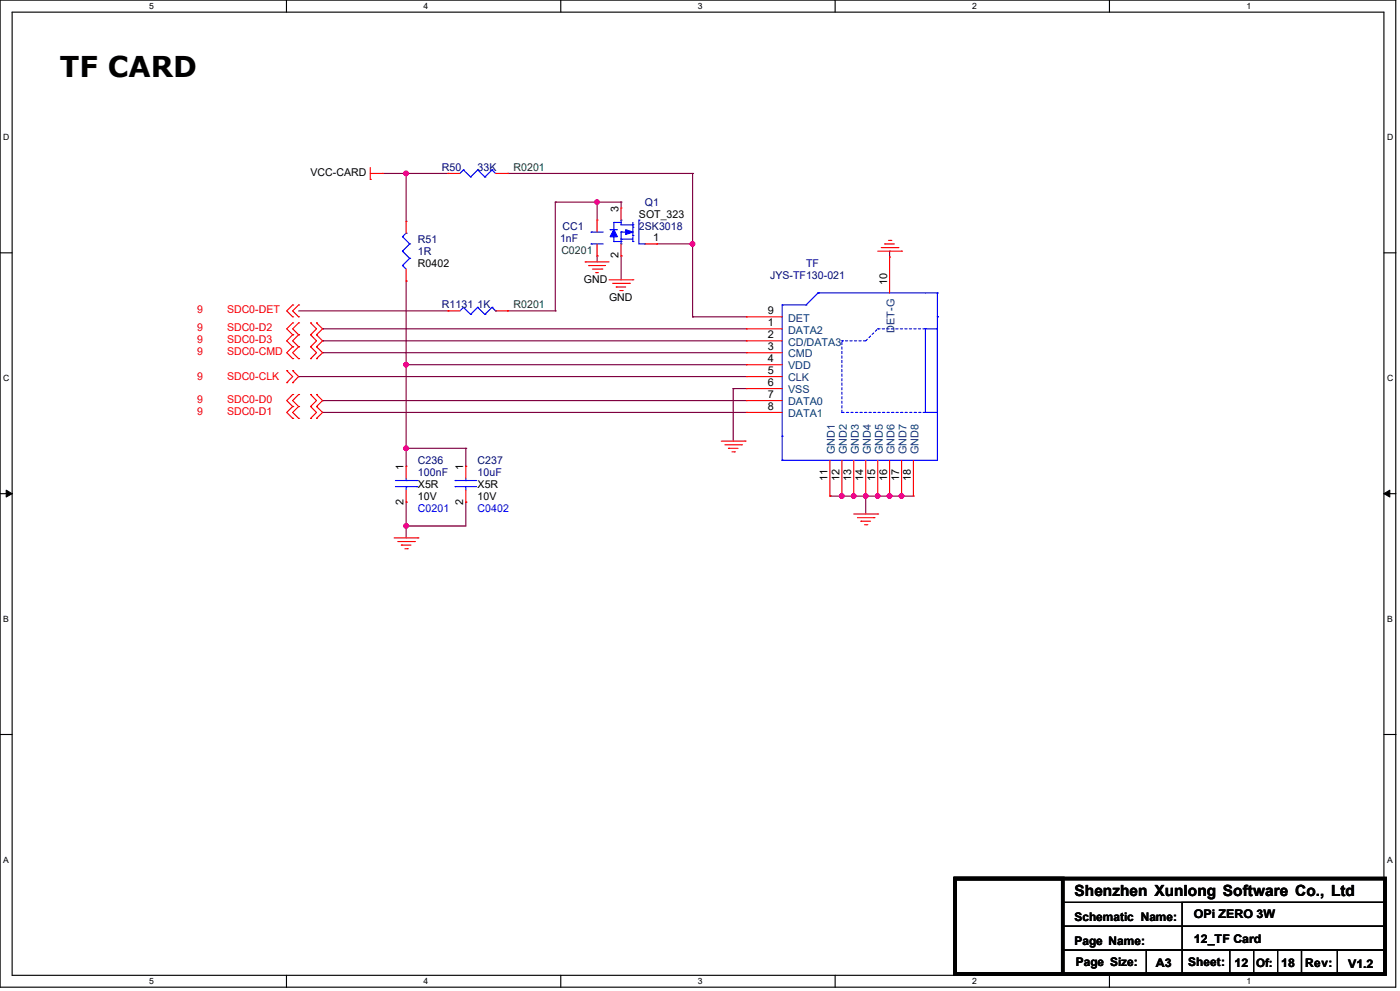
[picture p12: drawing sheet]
<svg xmlns="http://www.w3.org/2000/svg" width="420mm" height="297mm" viewBox="0 0 420 297" stroke-linecap="round" stroke-linejoin="round" font-family="sans-serif">
<path d="M0 0h418.7v295.9h-418.7zM3.6 3.6h411.6v288.7h-411.6z" fill="none" stroke="#000" stroke-width=".34"/>
<g fill="#fff">
<path d="M44.8 .4h1.4v2.9h-1.4z"/>
<path d="M44.8 292.7h1.4v2.9h-1.4z"/>
</g>
<path d="M85.9 0v3.6M85.9 292.3v3.6" fill="none" stroke="#000" stroke-width=".34"/>
<g fill="#fff">
<path d="M127.1 .4h1.4v2.9h-1.4z"/>
<path d="M127.1 292.7h1.4v2.9h-1.4z"/>
</g>
<path d="M168.2 0v3.6M168.2 292.3v3.6" fill="none" stroke="#000" stroke-width=".34"/>
<g fill="#fff">
<path d="M209.4 .4h1.4v2.9h-1.4z"/>
<path d="M209.4 292.7h1.4v2.9h-1.4z"/>
</g>
<path d="M250.5 0v3.6M250.5 292.3v3.6" fill="none" stroke="#000" stroke-width=".34"/>
<g fill="#fff">
<path d="M291.7 .4h1.4v2.9h-1.4z"/>
<path d="M291.7 292.7h1.4v2.9h-1.4z"/>
</g>
<path d="M332.8 0v3.6M332.8 292.3v3.6" fill="none" stroke="#000" stroke-width=".34"/>
<g fill="#fff">
<path d="M374 .4h1.4v2.9h-1.4z"/>
<path d="M374 292.7h1.4v2.9h-1.4z"/>
<path d="M1 39.7h1.8v2.9h-1.8z"/>
<path d="M416.1 39.7h1.9v2.9h-1.9z"/>
<path d="M1 111.8h1.8v2.9h-1.8z"/>
<path d="M416.1 111.8h1.9v2.9h-1.9z"/>
</g>
<path d="M0 75.8h3.6M415.2 75.8h3.6" fill="none" stroke="#000" stroke-width=".34"/>
<g fill="#fff">
<path d="M1 184h1.7v2.9h-1.7z"/>
<path d="M416.1 184h1.7v2.9h-1.7z"/>
</g>
<path d="M0 148h3.6M415.2 148h3.6" fill="none" stroke="#000" stroke-width=".34"/>
<path d="M1.9 146.9l1.7 1.1-1.7 1zM415.2 148l1.7-1.1v2.1z" fill="#000" stroke="#000" stroke-width=".3"/>
<g fill="#fff">
<path d="M1 256.2h1.7v2.9h-1.7z"/>
<path d="M416.1 256.2h1.7v2.9h-1.7z"/>
</g>
<path d="M0 220.1h3.6M415.2 220.1h3.6" fill="none" stroke="#000" stroke-width=".34"/>
<path d="M114.7 52h7.1" fill="none" stroke="#7f003f" stroke-width=".34"/>
<circle cx="121.8" cy="52" r=".17" fill="#7f003f"/>
<path d="M152.3 52h55.5" fill="none" stroke="#7f003f" stroke-width=".34"/>
<circle cx="152.3" cy="52" r=".17" fill="#7f003f"/>
<path d="M207.8 52v21.1" fill="none" stroke="#7f003f" stroke-width=".34"/>
<circle cx="207.8" cy="52" r=".17" fill="#7f003f"/>
<path d="M166.6 60.6h12.5" fill="none" stroke="#7f003f" stroke-width=".34"/>
<circle cx="166.6" cy="60.6" r=".17" fill="#7f003f"/>
<path d="M166.6 60.6v32.6" fill="none" stroke="#7f003f" stroke-width=".34"/>
<circle cx="166.6" cy="93.2" r=".17" fill="#7f003f"/>
<path d="M179.1 60.6h7.2" fill="none" stroke="#7f003f" stroke-width=".34"/>
<circle cx="179.1" cy="60.6" r=".17" fill="#7f003f"/>
<circle cx="179.1" cy="60.6" r=".7" fill="#f0f" stroke="#f0f" stroke-width=".34"/>
<path d="M179.1 60.6v5.4" fill="none" stroke="#7f003f" stroke-width=".34"/>
<circle cx="179.1" cy="60.6" r=".17" fill="#7f003f"/>
<path d="M186.3 60.6v1.8" fill="none" stroke="#7f003f" stroke-width=".34"/>
<circle cx="186.3" cy="60.6" r=".17" fill="#7f003f"/>
<path d="M197 73.1h10.8" fill="none" stroke="#7f003f" stroke-width=".34"/>
<circle cx="197" cy="73.1" r=".17" fill="#7f003f"/>
<path d="M207.8 73.1v21.9" fill="none" stroke="#7f003f" stroke-width=".34"/>
<circle cx="207.8" cy="73.1" r=".17" fill="#7f003f"/>
<circle cx="207.8" cy="73.1" r=".7" fill="#f0f" stroke="#f0f" stroke-width=".34"/>
<path d="M179.1 76.7v1.8" fill="none" stroke="#7f003f" stroke-width=".34"/>
<circle cx="179.1" cy="76.7" r=".17" fill="#7f003f"/>
<path d="M186.3 76.7v7.2" fill="none" stroke="#7f003f" stroke-width=".34"/>
<circle cx="186.3" cy="76.7" r=".17" fill="#7f003f"/>
<path d="M89.6 93.2h44.8" fill="none" stroke="#7f003f" stroke-width=".34"/>
<circle cx="134.4" cy="93.2" r=".17" fill="#7f003f"/>
<path d="M207.8 95h16.1" fill="none" stroke="#7f003f" stroke-width=".34"/>
<circle cx="207.8" cy="95" r=".17" fill="#7f003f"/>
<path d="M96.8 98.6h127.1" fill="none" stroke="#7f003f" stroke-width=".34"/>
<circle cx="96.8" cy="98.6" r=".17" fill="#7f003f"/>
<path d="M96.8 102.2h127.1" fill="none" stroke="#7f003f" stroke-width=".34"/>
<circle cx="96.8" cy="102.2" r=".17" fill="#7f003f"/>
<path d="M96.8 105.7h127.1" fill="none" stroke="#7f003f" stroke-width=".34"/>
<circle cx="96.8" cy="105.7" r=".17" fill="#7f003f"/>
<path d="M121.8 109.3v25.1" fill="none" stroke="#7f003f" stroke-width=".34"/>
<circle cx="121.8" cy="109.3" r=".17" fill="#7f003f"/>
<circle cx="121.8" cy="134.3" r=".7" fill="#f0f" stroke="#f0f" stroke-width=".34"/>
<path d="M89.6 112.9h134.3" fill="none" stroke="#7f003f" stroke-width=".34"/>
<circle cx="89.6" cy="112.9" r=".17" fill="#7f003f"/>
<path d="M220 116.5v15.7" fill="none" stroke="#7f003f" stroke-width=".34"/>
<circle cx="220" cy="116.5" r=".17" fill="#7f003f"/>
<path d="M220 116.5h3.9" fill="none" stroke="#7f003f" stroke-width=".34"/>
<circle cx="220" cy="116.5" r=".17" fill="#7f003f"/>
<path d="M96.8 120.1h127.1" fill="none" stroke="#7f003f" stroke-width=".34"/>
<circle cx="96.8" cy="120.1" r=".17" fill="#7f003f"/>
<path d="M96.8 123.6h127.1" fill="none" stroke="#7f003f" stroke-width=".34"/>
<circle cx="96.8" cy="123.6" r=".17" fill="#7f003f"/>
<path d="M249 148.7h3.6" fill="none" stroke="#7f003f" stroke-width=".34"/>
<circle cx="249" cy="148.7" r=".17" fill="#7f003f"/>
<circle cx="252.5" cy="148.7" r=".7" fill="#f0f" stroke="#f0f" stroke-width=".34"/>
<path d="M252.6 148.7h3.5" fill="none" stroke="#7f003f" stroke-width=".34"/>
<circle cx="252.6" cy="148.7" r=".17" fill="#7f003f"/>
<circle cx="256.1" cy="148.7" r=".7" fill="#f0f" stroke="#f0f" stroke-width=".34"/>
<path d="M256.1 148.7h3.6" fill="none" stroke="#7f003f" stroke-width=".34"/>
<circle cx="256.1" cy="148.7" r=".17" fill="#7f003f"/>
<path d="M259.7 148.7h3.6" fill="none" stroke="#7f003f" stroke-width=".34"/>
<circle cx="259.7" cy="148.7" r=".17" fill="#7f003f"/>
<path d="M259.7 148.7v5.4" fill="none" stroke="#7f003f" stroke-width=".34"/>
<circle cx="259.7" cy="148.7" r=".17" fill="#7f003f"/>
<circle cx="259.7" cy="148.7" r=".7" fill="#f0f" stroke="#f0f" stroke-width=".34"/>
<path d="M263.3 148.7h3.6" fill="none" stroke="#7f003f" stroke-width=".34"/>
<circle cx="263.3" cy="148.7" r=".17" fill="#7f003f"/>
<g fill="#f0f" stroke="#f0f" stroke-width=".34">
<circle cx="266.8" cy="148.7" r=".7"/>
<circle cx="263.3" cy="148.6" r=".69"/>
</g>
<path d="M266.9 148.7h3.6" fill="none" stroke="#7f003f" stroke-width=".34"/>
<circle cx="266.9" cy="148.7" r=".17" fill="#7f003f"/>
<path d="M270.5 148.7h3.5" fill="none" stroke="#7f003f" stroke-width=".34"/>
<circle cx="270.5" cy="148.7" r=".17" fill="#7f003f"/>
<circle cx="270.4" cy="148.7" r=".7" fill="#f0f" stroke="#f0f" stroke-width=".34"/>
<path d="M139.7 134.4v5.3" fill="none" stroke="#7f003f" stroke-width=".34"/>
<circle cx="139.7" cy="134.4" r=".17" fill="#7f003f"/>
<path d="M139.7 150.5v7.1" fill="none" stroke="#7f003f" stroke-width=".34"/>
<circle cx="139.7" cy="150.5" r=".17" fill="#7f003f"/>
<path d="M121.8 150.5v7.1" fill="none" stroke="#7f003f" stroke-width=".34"/>
<circle cx="121.8" cy="150.5" r=".17" fill="#7f003f"/>
<circle cx="121.8" cy="157.6" r=".7" fill="#f0f" stroke="#f0f" stroke-width=".34"/>
<path d="M121.8 134.4h17.9" fill="none" stroke="#7f003f" stroke-width=".34"/>
<circle cx="121.8" cy="134.4" r=".17" fill="#7f003f"/>
<path d="M121.8 134.4v5.3" fill="none" stroke="#7f003f" stroke-width=".34"/>
<circle cx="121.8" cy="134.4" r=".17" fill="#7f003f"/>
<path d="M121.8 157.6v3.6" fill="none" stroke="#7f003f" stroke-width=".34"/>
<circle cx="121.8" cy="157.6" r=".17" fill="#7f003f"/>
<path d="M266.9 75.3v1.7" fill="none" stroke="#7f003f" stroke-width=".34"/>
<circle cx="266.9" cy="75.3" r=".17" fill="#7f003f"/>
<path d="M121.8 52v14.3" fill="none" stroke="#7f003f" stroke-width=".34"/>
<circle cx="121.8" cy="52" r=".17" fill="#7f003f"/>
<circle cx="121.8" cy="52" r=".7" fill="#f0f" stroke="#f0f" stroke-width=".34"/>
<path d="M121.8 109.3h102.1" fill="none" stroke="#7f003f" stroke-width=".34"/>
<circle cx="121.8" cy="109.3" r=".17" fill="#7f003f"/>
<circle cx="121.8" cy="109.3" r=".7" fill="#f0f" stroke="#f0f" stroke-width=".34"/>
<path d="M121.8 157.6h17.9" fill="none" stroke="#7f003f" stroke-width=".34"/>
<circle cx="121.8" cy="157.6" r=".17" fill="#7f003f"/>
<path d="M121.8 84.2v25.1" fill="none" stroke="#7f003f" stroke-width=".34"/>
<circle cx="121.8" cy="84.2" r=".17" fill="#7f003f"/>
<path d="M121.8 52h12.6" fill="none" stroke="#7f003f" stroke-width=".34"/>
<circle cx="134.4" cy="52" r=".17" fill="#7f003f"/>
<path d="M152.3 93.2h14.3" fill="none" stroke="#7f003f" stroke-width=".34"/>
<circle cx="152.3" cy="93.2" r=".17" fill="#7f003f"/>
<path d="M111.1 52h3.6" fill="none" stroke="#f00" stroke-width=".34"/>
<circle cx="114.7" cy="52" r=".17" fill="#f00"/>
<path d="M111.1 50.2v3.6" fill="none" stroke="#f00" stroke-width=".34"/>
<circle cx="111.1" cy="53.8" r=".17" fill="#f00"/>
<path d="M263.3 75.3h7.2" fill="none" stroke="#f00" stroke-width=".34"/>
<circle cx="270.5" cy="75.3" r=".17" fill="#f00"/>
<path d="M264.4 74.2h5" fill="none" stroke="#f00" stroke-width=".34"/>
<circle cx="269.4" cy="74.2" r=".17" fill="#f00"/>
<path d="M265.4 73.1h2.9" fill="none" stroke="#f00" stroke-width=".34"/>
<circle cx="265.4" cy="73.1" r=".17" fill="#f00"/>
<path d="M266.5 72.1h.8" fill="none" stroke="#f00" stroke-width=".34"/>
<circle cx="267.3" cy="72.1" r=".17" fill="#f00"/>
<path d="M175.6 78.5h7.1" fill="none" stroke="#f00" stroke-width=".34"/>
<circle cx="175.6" cy="78.5" r=".17" fill="#f00"/>
<path d="M176.6 79.6h5.1" fill="none" stroke="#f00" stroke-width=".34"/>
<circle cx="176.6" cy="79.6" r=".17" fill="#f00"/>
<path d="M177.7 80.6h2.9" fill="none" stroke="#f00" stroke-width=".34"/>
<circle cx="180.6" cy="80.6" r=".17" fill="#f00"/>
<path d="M178.8 81.7h.7" fill="none" stroke="#f00" stroke-width=".34"/>
<circle cx="178.8" cy="81.7" r=".17" fill="#f00"/>
<path d="M182.7 83.9h7.2" fill="none" stroke="#f00" stroke-width=".34"/>
<circle cx="189.9" cy="83.9" r=".17" fill="#f00"/>
<path d="M183.8 84.9h5" fill="none" stroke="#f00" stroke-width=".34"/>
<circle cx="188.8" cy="84.9" r=".17" fill="#f00"/>
<path d="M184.9 86h2.8" fill="none" stroke="#f00" stroke-width=".34"/>
<circle cx="184.9" cy="86" r=".17" fill="#f00"/>
<path d="M185.9 87.1h.7" fill="none" stroke="#f00" stroke-width=".34"/>
<circle cx="186.6" cy="87.1" r=".17" fill="#f00"/>
<path d="M216.4 132.2h7.1" fill="none" stroke="#f00" stroke-width=".34"/>
<circle cx="223.5" cy="132.2" r=".17" fill="#f00"/>
<path d="M217.5 133.3h5" fill="none" stroke="#f00" stroke-width=".34"/>
<circle cx="222.5" cy="133.3" r=".17" fill="#f00"/>
<path d="M218.5 134.4h2.9" fill="none" stroke="#f00" stroke-width=".34"/>
<circle cx="218.5" cy="134.4" r=".17" fill="#f00"/>
<path d="M219.6 135.4h.7" fill="none" stroke="#f00" stroke-width=".34"/>
<circle cx="220.3" cy="135.4" r=".17" fill="#f00"/>
<path d="M256.1 154.1h7.2" fill="none" stroke="#f00" stroke-width=".34"/>
<circle cx="263.3" cy="154.1" r=".17" fill="#f00"/>
<path d="M257.2 155.2h5" fill="none" stroke="#f00" stroke-width=".34"/>
<circle cx="262.2" cy="155.2" r=".17" fill="#f00"/>
<path d="M258.3 156.2h2.9" fill="none" stroke="#f00" stroke-width=".34"/>
<circle cx="258.3" cy="156.2" r=".17" fill="#f00"/>
<path d="M259.3 157.3h.8" fill="none" stroke="#f00" stroke-width=".34"/>
<circle cx="260.1" cy="157.3" r=".17" fill="#f00"/>
<path d="M118.2 161.2h7.2" fill="none" stroke="#f00" stroke-width=".34"/>
<circle cx="125.4" cy="161.2" r=".17" fill="#f00"/>
<path d="M119.3 162.3h5" fill="none" stroke="#f00" stroke-width=".34"/>
<circle cx="124.3" cy="162.3" r=".17" fill="#f00"/>
<path d="M120.4 163.4h2.9" fill="none" stroke="#f00" stroke-width=".34"/>
<circle cx="120.4" cy="163.4" r=".17" fill="#f00"/>
<path d="M121.5 164.5h.7" fill="none" stroke="#f00" stroke-width=".34"/>
<circle cx="122.2" cy="164.5" r=".17" fill="#f00"/>
<path d="M86 93.2l1.8 1.8" fill="none" stroke="#f00" stroke-width=".34"/>
<circle cx="87.8" cy="95" r=".17" fill="#f00"/>
<path d="M87.8 91.4l-1.8 1.8" fill="none" stroke="#f00" stroke-width=".34"/>
<circle cx="87.8" cy="91.4" r=".17" fill="#f00"/>
<path d="M87.8 93.2l1.8 1.8" fill="none" stroke="#f00" stroke-width=".34"/>
<circle cx="89.6" cy="95" r=".17" fill="#f00"/>
<path d="M89.6 91.4l-1.8 1.8" fill="none" stroke="#f00" stroke-width=".34"/>
<circle cx="89.6" cy="91.4" r=".17" fill="#f00"/>
<path d="M95 96.8l1.8 1.8" fill="none" stroke="#f00" stroke-width=".34"/>
<circle cx="95" cy="96.8" r=".17" fill="#f00"/>
<path d="M96.8 98.6l-1.8 1.7" fill="none" stroke="#f00" stroke-width=".34"/>
<circle cx="95" cy="100.3" r=".17" fill="#f00"/>
<path d="M95 98.6l-1.8 1.7" fill="none" stroke="#f00" stroke-width=".34"/>
<circle cx="93.2" cy="100.3" r=".17" fill="#f00"/>
<path d="M93.2 96.8l1.8 1.8" fill="none" stroke="#f00" stroke-width=".34"/>
<circle cx="93.2" cy="96.8" r=".17" fill="#f00"/>
<path d="M86 98.6l1.8 1.7" fill="none" stroke="#f00" stroke-width=".34"/>
<circle cx="87.8" cy="100.3" r=".17" fill="#f00"/>
<path d="M87.8 96.8l-1.8 1.8" fill="none" stroke="#f00" stroke-width=".34"/>
<circle cx="87.8" cy="96.8" r=".17" fill="#f00"/>
<path d="M87.8 98.6l1.8 1.7" fill="none" stroke="#f00" stroke-width=".34"/>
<circle cx="89.6" cy="100.3" r=".17" fill="#f00"/>
<path d="M89.6 96.8l-1.8 1.8" fill="none" stroke="#f00" stroke-width=".34"/>
<circle cx="89.6" cy="96.8" r=".17" fill="#f00"/>
<path d="M95 100.3l1.8 1.9" fill="none" stroke="#f00" stroke-width=".34"/>
<circle cx="95" cy="100.3" r=".17" fill="#f00"/>
<path d="M96.8 102.2l-1.8 1.7" fill="none" stroke="#f00" stroke-width=".34"/>
<circle cx="95" cy="103.9" r=".17" fill="#f00"/>
<path d="M95 102.2l-1.8 1.7" fill="none" stroke="#f00" stroke-width=".34"/>
<circle cx="93.2" cy="103.9" r=".17" fill="#f00"/>
<path d="M93.2 100.3l1.8 1.9" fill="none" stroke="#f00" stroke-width=".34"/>
<circle cx="93.2" cy="100.3" r=".17" fill="#f00"/>
<path d="M86 102.2l1.8 1.7" fill="none" stroke="#f00" stroke-width=".34"/>
<circle cx="87.8" cy="103.9" r=".17" fill="#f00"/>
<path d="M87.8 100.3l-1.8 1.9" fill="none" stroke="#f00" stroke-width=".34"/>
<circle cx="87.8" cy="100.3" r=".17" fill="#f00"/>
<path d="M87.8 102.2l1.8 1.7" fill="none" stroke="#f00" stroke-width=".34"/>
<circle cx="89.6" cy="103.9" r=".17" fill="#f00"/>
<path d="M89.6 100.3l-1.8 1.9" fill="none" stroke="#f00" stroke-width=".34"/>
<circle cx="89.6" cy="100.3" r=".17" fill="#f00"/>
<path d="M95 103.9l1.8 1.8" fill="none" stroke="#f00" stroke-width=".34"/>
<circle cx="95" cy="103.9" r=".17" fill="#f00"/>
<path d="M96.8 105.7l-1.8 1.8" fill="none" stroke="#f00" stroke-width=".34"/>
<circle cx="95" cy="107.5" r=".17" fill="#f00"/>
<path d="M95 105.7l-1.8 1.8" fill="none" stroke="#f00" stroke-width=".34"/>
<circle cx="93.2" cy="107.5" r=".17" fill="#f00"/>
<path d="M93.2 103.9l1.8 1.8" fill="none" stroke="#f00" stroke-width=".34"/>
<circle cx="93.2" cy="103.9" r=".17" fill="#f00"/>
<path d="M86 105.7l1.8 1.8" fill="none" stroke="#f00" stroke-width=".34"/>
<circle cx="87.8" cy="107.5" r=".17" fill="#f00"/>
<path d="M87.8 103.9l-1.8 1.8" fill="none" stroke="#f00" stroke-width=".34"/>
<circle cx="87.8" cy="103.9" r=".17" fill="#f00"/>
<path d="M87.8 105.7l1.8 1.8" fill="none" stroke="#f00" stroke-width=".34"/>
<circle cx="89.6" cy="107.5" r=".17" fill="#f00"/>
<path d="M89.6 103.9l-1.8 1.8" fill="none" stroke="#f00" stroke-width=".34"/>
<circle cx="89.6" cy="103.9" r=".17" fill="#f00"/>
<path d="M87.8 111.1l1.8 1.8" fill="none" stroke="#f00" stroke-width=".34"/>
<circle cx="87.8" cy="111.1" r=".17" fill="#f00"/>
<path d="M89.6 112.9l-1.8 1.8" fill="none" stroke="#f00" stroke-width=".34"/>
<circle cx="87.8" cy="114.7" r=".17" fill="#f00"/>
<path d="M87.8 112.9l-1.8 1.8" fill="none" stroke="#f00" stroke-width=".34"/>
<circle cx="86" cy="114.7" r=".17" fill="#f00"/>
<path d="M86 111.1l1.8 1.8" fill="none" stroke="#f00" stroke-width=".34"/>
<circle cx="86" cy="111.1" r=".17" fill="#f00"/>
<path d="M95 118.2l1.8 1.9" fill="none" stroke="#f00" stroke-width=".34"/>
<circle cx="95" cy="118.2" r=".17" fill="#f00"/>
<path d="M96.8 120.1l-1.8 1.7" fill="none" stroke="#f00" stroke-width=".34"/>
<circle cx="95" cy="121.8" r=".17" fill="#f00"/>
<path d="M95 120.1l-1.8 1.7" fill="none" stroke="#f00" stroke-width=".34"/>
<circle cx="93.2" cy="121.8" r=".17" fill="#f00"/>
<path d="M93.2 118.2l1.8 1.9" fill="none" stroke="#f00" stroke-width=".34"/>
<circle cx="93.2" cy="118.2" r=".17" fill="#f00"/>
<path d="M86 120.1l1.8 1.7" fill="none" stroke="#f00" stroke-width=".34"/>
<circle cx="87.8" cy="121.8" r=".17" fill="#f00"/>
<path d="M87.8 118.2l-1.8 1.9" fill="none" stroke="#f00" stroke-width=".34"/>
<circle cx="87.8" cy="118.2" r=".17" fill="#f00"/>
<path d="M87.8 120.1l1.8 1.7" fill="none" stroke="#f00" stroke-width=".34"/>
<circle cx="89.6" cy="121.8" r=".17" fill="#f00"/>
<path d="M89.6 118.2l-1.8 1.9" fill="none" stroke="#f00" stroke-width=".34"/>
<circle cx="89.6" cy="118.2" r=".17" fill="#f00"/>
<path d="M95 121.8l1.8 1.8" fill="none" stroke="#f00" stroke-width=".34"/>
<circle cx="95" cy="121.8" r=".17" fill="#f00"/>
<path d="M96.8 123.6l-1.8 1.8" fill="none" stroke="#f00" stroke-width=".34"/>
<circle cx="95" cy="125.4" r=".17" fill="#f00"/>
<path d="M95 123.6l-1.8 1.8" fill="none" stroke="#f00" stroke-width=".34"/>
<circle cx="93.2" cy="125.4" r=".17" fill="#f00"/>
<path d="M93.2 121.8l1.8 1.8" fill="none" stroke="#f00" stroke-width=".34"/>
<circle cx="93.2" cy="121.8" r=".17" fill="#f00"/>
<path d="M86 123.6l1.8 1.8" fill="none" stroke="#f00" stroke-width=".34"/>
<circle cx="87.8" cy="125.4" r=".17" fill="#f00"/>
<path d="M87.8 121.8l-1.8 1.8" fill="none" stroke="#f00" stroke-width=".34"/>
<circle cx="87.8" cy="121.8" r=".17" fill="#f00"/>
<path d="M87.8 123.6l1.8 1.8" fill="none" stroke="#f00" stroke-width=".34"/>
<circle cx="89.6" cy="125.4" r=".17" fill="#f00"/>
<path d="M89.6 121.8l-1.8 1.8" fill="none" stroke="#f00" stroke-width=".34"/>
<circle cx="89.6" cy="121.8" r=".17" fill="#f00"/>
<path d="M318.8 270.5h96.7v7.1h-96.7zM318.8 277.6h96.7v7.2h-96.7zM318.8 263.3h96.7v7.2h-96.7zM354.6 270.5h60.9v14.3h-60.9zM318.8 284.8h96.7v7.1h-96.7zM343.9 284.8h10.7v7.1h-10.7zM368.9 284.8h7.2v7.1h-7.2zM383.3 284.8h7.1v7.1h-7.1zM390.4 284.8h10.8v7.1h-10.8z" fill="none" stroke="#000" stroke-width=".34"/>
<path d="M286.6 263.3h128.9v28.6h-128.9zM286.6 263.3h32.2v28.6h-32.2z" fill="none" stroke="#000" stroke-width="1.1"/>
<path d="M177.3 73.1h3.6" fill="none" stroke="#00f" stroke-width=".34"/>
<circle cx="177.3" cy="73.1" r=".17" fill="#00f"/>
<path d="M177.3 69.6h3.6" fill="none" stroke="#00f" stroke-width=".34"/>
<circle cx="177.3" cy="69.6" r=".17" fill="#00f"/>
<path d="M179.1 73.1v3.6" fill="none" stroke="#f00" stroke-width=".34"/>
<circle cx="179.1" cy="76.7" r=".17" fill="#f00"/>
<path d="M179.1 66v3.6" fill="none" stroke="#f00" stroke-width=".34"/>
<circle cx="179.1" cy="66" r=".17" fill="#f00"/>
<path d="M139.7 143.3v.7" fill="none" stroke="#00f" stroke-width=".34"/>
<circle cx="139.7" cy="144" r=".17" fill="#00f"/>
<path d="M136.5 145.8h6.5" fill="none" stroke="#00f" stroke-width=".34"/>
<circle cx="136.5" cy="145.8" r=".17" fill="#00f"/>
<path d="M136.5 144h6.5" fill="none" stroke="#00f" stroke-width=".34"/>
<circle cx="136.5" cy="144" r=".17" fill="#00f"/>
<path d="M139.7 145.8v1.1" fill="none" stroke="#00f" stroke-width=".34"/>
<circle cx="139.7" cy="145.8" r=".17" fill="#00f"/>
<path d="M139.7 139.7v3.6" fill="none" stroke="#f00" stroke-width=".34"/>
<circle cx="139.7" cy="139.7" r=".17" fill="#f00"/>
<path d="M139.7 146.9v3.6" fill="none" stroke="#f00" stroke-width=".34"/>
<circle cx="139.7" cy="150.5" r=".17" fill="#f00"/>
<path d="M234.7 95v35.8" fill="none" stroke="#00f" stroke-width=".34"/>
<circle cx="234.7" cy="130.8" r=".17" fill="#00f"/>
<path d="M281.2 95v43" fill="none" stroke="#00f" stroke-width=".34"/>
<circle cx="281.2" cy="95" r=".17" fill="#00f"/>
<path d="M245.4 87.8h32.2" fill="none" stroke="#00f" stroke-width=".34"/>
<circle cx="245.4" cy="87.8" r=".17" fill="#00f"/>
<path d="M234.7 91.4v3.6" fill="none" stroke="#00f" stroke-width=".34"/>
<circle cx="234.7" cy="91.4" r=".17" fill="#00f"/>
<path d="M234.7 91.4h7.1" fill="none" stroke="#00f" stroke-width=".34"/>
<circle cx="241.8" cy="91.4" r=".17" fill="#00f"/>
<path d="M245.4 87.8l-3.6 3.6" fill="none" stroke="#00f" stroke-width=".34"/>
<circle cx="245.4" cy="87.8" r=".17" fill="#00f"/>
<path d="M277.6 98.6h3.6v25h-3.6z" fill="none" stroke="#00f" stroke-width=".34"/>
<path d="M277.6 123.6h-25" fill="none" stroke="#00f" stroke-width=".34" stroke-dasharray=".7 .7"/>
<circle cx="252.6" cy="123.6" r=".17" fill="#00f" stroke-dasharray=".7 .7"/>
<path d="M252.6 123.6v-21.4" fill="none" stroke="#00f" stroke-width=".34" stroke-dasharray=".7 .7"/>
<circle cx="252.6" cy="102.2" r=".17" fill="#00f" stroke-dasharray=".7 .7"/>
<path d="M259.7 102.2l3.6-3.6" fill="none" stroke="#00f" stroke-width=".34" stroke-dasharray=".7 .7"/>
<circle cx="263.3" cy="98.6" r=".17" fill="#00f" stroke-dasharray=".7 .7"/>
<path d="M263.3 98.6h14.3" fill="none" stroke="#00f" stroke-width=".34" stroke-dasharray=".7 .7"/>
<circle cx="277.6" cy="98.6" r=".17" fill="#00f" stroke-dasharray=".7 .7"/>
<path d="M259.7 102.2h-7.1" fill="none" stroke="#00f" stroke-width=".34" stroke-dasharray=".7 .7"/>
<circle cx="252.6" cy="102.2" r=".17" fill="#00f" stroke-dasharray=".7 .7"/>
<path d="M277.6 87.8h3.6" fill="none" stroke="#00f" stroke-width=".34"/>
<circle cx="281.2" cy="87.8" r=".17" fill="#00f"/>
<path d="M281.2 87.8v7.2" fill="none" stroke="#00f" stroke-width=".34"/>
<circle cx="281.2" cy="95" r=".17" fill="#00f"/>
<path d="M234.7 138h46.5" fill="none" stroke="#00f" stroke-width=".34"/>
<circle cx="234.7" cy="138" r=".17" fill="#00f"/>
<path d="M234.7 130.8v7.2" fill="none" stroke="#00f" stroke-width=".34"/>
<circle cx="234.7" cy="138" r=".17" fill="#00f"/>
<path d="M223.9 102.2h10.8" fill="none" stroke="#f00" stroke-width=".34"/>
<circle cx="223.9" cy="102.2" r=".17" fill="#f00"/>
<path d="M223.9 105.7h10.8" fill="none" stroke="#f00" stroke-width=".34"/>
<circle cx="223.9" cy="105.7" r=".17" fill="#f00"/>
<path d="M223.9 109.3h10.8" fill="none" stroke="#f00" stroke-width=".34"/>
<circle cx="223.9" cy="109.3" r=".17" fill="#f00"/>
<path d="M223.9 112.9h10.8" fill="none" stroke="#f00" stroke-width=".34"/>
<circle cx="223.9" cy="112.9" r=".17" fill="#f00"/>
<path d="M223.9 116.5h10.8" fill="none" stroke="#f00" stroke-width=".34"/>
<circle cx="223.9" cy="116.5" r=".17" fill="#f00"/>
<path d="M223.9 120.1h10.8" fill="none" stroke="#f00" stroke-width=".34"/>
<circle cx="223.9" cy="120.1" r=".17" fill="#f00"/>
<path d="M223.9 123.6h10.8" fill="none" stroke="#f00" stroke-width=".34"/>
<circle cx="223.9" cy="123.6" r=".17" fill="#f00"/>
<path d="M223.9 98.6h10.8" fill="none" stroke="#f00" stroke-width=".34"/>
<circle cx="223.9" cy="98.6" r=".17" fill="#f00"/>
<path d="M223.9 95h10.8" fill="none" stroke="#f00" stroke-width=".34"/>
<circle cx="223.9" cy="95" r=".17" fill="#f00"/>
<path d="M266.9 77v10.8" fill="none" stroke="#f00" stroke-width=".34"/>
<circle cx="266.9" cy="77" r=".17" fill="#f00"/>
<path d="M249 138v10.7" fill="none" stroke="#f00" stroke-width=".34"/>
<circle cx="249" cy="148.7" r=".17" fill="#f00"/>
<path d="M252.6 138v10.7" fill="none" stroke="#f00" stroke-width=".34"/>
<circle cx="252.6" cy="148.7" r=".17" fill="#f00"/>
<path d="M256.1 138v10.7" fill="none" stroke="#f00" stroke-width=".34"/>
<circle cx="256.1" cy="148.7" r=".17" fill="#f00"/>
<path d="M259.7 138v10.7" fill="none" stroke="#f00" stroke-width=".34"/>
<circle cx="259.7" cy="148.7" r=".17" fill="#f00"/>
<path d="M263.3 138v10.7" fill="none" stroke="#f00" stroke-width=".34"/>
<circle cx="263.3" cy="148.7" r=".17" fill="#f00"/>
<path d="M266.9 138v10.7" fill="none" stroke="#f00" stroke-width=".34"/>
<circle cx="266.9" cy="148.7" r=".17" fill="#f00"/>
<path d="M270.5 138v10.7" fill="none" stroke="#f00" stroke-width=".34"/>
<circle cx="270.5" cy="148.7" r=".17" fill="#f00"/>
<path d="M274 138v10.7" fill="none" stroke="#f00" stroke-width=".34"/>
<circle cx="274" cy="148.7" r=".17" fill="#f00"/>
<path d="M186.3 67.4h3.6" fill="none" stroke="#00f" stroke-width=".34"/>
<circle cx="189.9" cy="67.4" r=".17" fill="#00f"/>
<path d="M186.3 71.7h3.6" fill="none" stroke="#00f" stroke-width=".34"/>
<circle cx="186.3" cy="71.7" r=".17" fill="#00f"/>
<path d="M186.3 69.6h3.6" fill="none" stroke="#00f" stroke-width=".34"/>
<circle cx="186.3" cy="69.6" r=".17" fill="#00f"/>
<path d="M189.9 68.5v2.1" fill="none" stroke="#00f" stroke-width=".34"/>
<circle cx="189.9" cy="70.6" r=".17" fill="#00f"/>
<path d="M189.9 71v1.4" fill="none" stroke="#00f" stroke-width=".34"/>
<circle cx="189.9" cy="72.4" r=".17" fill="#00f"/>
<path d="M189.9 66.7v1.4" fill="none" stroke="#00f" stroke-width=".34"/>
<circle cx="189.9" cy="68.1" r=".17" fill="#00f"/>
<path d="M187.7 68.8l2.2 .8-2.2 .7z" fill="#00f" stroke="#00f" stroke-width=".34"/>
<path d="M186.3 69.6v3.5" fill="none" stroke="#00f" stroke-width=".34"/>
<circle cx="186.3" cy="73.1" r=".17" fill="#00f"/>
<path d="M184.2 68.8l1 2.2h-2.2z" fill="#00f" stroke="#00f" stroke-width=".34"/>
<path d="M184.2 66.7h2.1" fill="none" stroke="#00f" stroke-width=".34"/>
<circle cx="184.2" cy="66.7" r=".17" fill="#00f"/>
<path d="M184.2 66.7v2.1" fill="none" stroke="#00f" stroke-width=".34"/>
<circle cx="184.2" cy="68.8" r=".17" fill="#00f"/>
<path d="M184.2 71v1.4" fill="none" stroke="#00f" stroke-width=".34"/>
<circle cx="184.2" cy="72.4" r=".17" fill="#00f"/>
<path d="M184.2 72.4h2.1" fill="none" stroke="#00f" stroke-width=".34"/>
<circle cx="186.3" cy="72.4" r=".17" fill="#00f"/>
<path d="M183 68.8h2.2" fill="none" stroke="#00f" stroke-width=".34"/>
<circle cx="183" cy="68.8" r=".17" fill="#00f"/>
<path d="M191.7 66v7.1" fill="none" stroke="#00f" stroke-width=".34"/>
<circle cx="191.7" cy="66" r=".17" fill="#00f"/>
<path d="M191.7 73.1h1.8" fill="none" stroke="#00f" stroke-width=".34"/>
<circle cx="193.5" cy="73.1" r=".17" fill="#00f"/>
<path d="M186.3 66v1.4" fill="none" stroke="#00f" stroke-width=".34"/>
<circle cx="186.3" cy="66" r=".17" fill="#00f"/>
<path d="M186.3 62.4v3.6" fill="none" stroke="#f00" stroke-width=".34"/>
<circle cx="186.3" cy="62.4" r=".17" fill="#f00"/>
<path d="M193.5 73.1h3.5" fill="none" stroke="#f00" stroke-width=".34"/>
<circle cx="197" cy="73.1" r=".17" fill="#f00"/>
<path d="M186.3 73.1v3.6" fill="none" stroke="#f00" stroke-width=".34"/>
<circle cx="186.3" cy="76.7" r=".17" fill="#f00"/>
<path d="M120.7 79.6l1.1 1" fill="none" stroke="#00f" stroke-width=".34"/>
<circle cx="120.7" cy="79.6" r=".17" fill="#00f"/>
<path d="M122.9 77.4l-2.2 2.2" fill="none" stroke="#00f" stroke-width=".34"/>
<circle cx="122.9" cy="77.4" r=".17" fill="#00f"/>
<path d="M120.7 75.3l2.2 2.1" fill="none" stroke="#00f" stroke-width=".34"/>
<circle cx="120.7" cy="75.3" r=".17" fill="#00f"/>
<path d="M122.9 73.1l-2.2 2.2" fill="none" stroke="#00f" stroke-width=".34"/>
<circle cx="122.9" cy="73.1" r=".17" fill="#00f"/>
<path d="M120.7 71l2.2 2.1" fill="none" stroke="#00f" stroke-width=".34"/>
<circle cx="120.7" cy="71" r=".17" fill="#00f"/>
<path d="M121.8 69.9l-1.1 1.1" fill="none" stroke="#00f" stroke-width=".34"/>
<circle cx="121.8" cy="69.9" r=".17" fill="#00f"/>
<path d="M121.8 80.6v3.6" fill="none" stroke="#f00" stroke-width=".34"/>
<circle cx="121.8" cy="84.2" r=".17" fill="#f00"/>
<path d="M121.8 66.3v3.6" fill="none" stroke="#f00" stroke-width=".34"/>
<circle cx="121.8" cy="66.3" r=".17" fill="#f00"/>
<path d="M139 92.1l-1 1.1" fill="none" stroke="#00f" stroke-width=".34"/>
<circle cx="139" cy="92.1" r=".17" fill="#00f"/>
<path d="M139 92.1l2.2 2.1" fill="none" stroke="#00f" stroke-width=".34"/>
<circle cx="141.2" cy="94.2" r=".17" fill="#00f"/>
<path d="M143.3 92.1l-2.1 2.1" fill="none" stroke="#00f" stroke-width=".34"/>
<circle cx="143.3" cy="92.1" r=".17" fill="#00f"/>
<path d="M143.3 92.1l2.2 2.1" fill="none" stroke="#00f" stroke-width=".34"/>
<circle cx="145.5" cy="94.2" r=".17" fill="#00f"/>
<path d="M147.6 92.1l-2.1 2.1" fill="none" stroke="#00f" stroke-width=".34"/>
<circle cx="147.6" cy="92.1" r=".17" fill="#00f"/>
<path d="M147.6 92.1l1.1 1.1" fill="none" stroke="#00f" stroke-width=".34"/>
<circle cx="148.7" cy="93.2" r=".17" fill="#00f"/>
<path d="M134.4 93.2h3.6" fill="none" stroke="#f00" stroke-width=".34"/>
<circle cx="134.4" cy="93.2" r=".17" fill="#f00"/>
<path d="M148.7 93.2h3.6" fill="none" stroke="#f00" stroke-width=".34"/>
<circle cx="152.3" cy="93.2" r=".17" fill="#f00"/>
<path d="M139 50.9l-1 1.1" fill="none" stroke="#00f" stroke-width=".34"/>
<circle cx="139" cy="50.9" r=".17" fill="#00f"/>
<path d="M139 50.9l2.2 2.1" fill="none" stroke="#00f" stroke-width=".34"/>
<circle cx="141.2" cy="53" r=".17" fill="#00f"/>
<path d="M143.3 50.9l-2.1 2.1" fill="none" stroke="#00f" stroke-width=".34"/>
<circle cx="143.3" cy="50.9" r=".17" fill="#00f"/>
<path d="M143.3 50.9l2.2 2.1" fill="none" stroke="#00f" stroke-width=".34"/>
<circle cx="145.5" cy="53" r=".17" fill="#00f"/>
<path d="M147.6 50.9l-2.1 2.1" fill="none" stroke="#00f" stroke-width=".34"/>
<circle cx="147.6" cy="50.9" r=".17" fill="#00f"/>
<path d="M147.6 50.9l1.1 1.1" fill="none" stroke="#00f" stroke-width=".34"/>
<circle cx="148.7" cy="52" r=".17" fill="#00f"/>
<path d="M134.4 52h3.6" fill="none" stroke="#f00" stroke-width=".34"/>
<circle cx="134.4" cy="52" r=".17" fill="#f00"/>
<path d="M148.7 52h3.6" fill="none" stroke="#f00" stroke-width=".34"/>
<circle cx="152.3" cy="52" r=".17" fill="#f00"/>
<path d="M121.8 143.3v.7" fill="none" stroke="#00f" stroke-width=".34"/>
<circle cx="121.8" cy="144" r=".17" fill="#00f"/>
<path d="M118.6 145.8h6.5" fill="none" stroke="#00f" stroke-width=".34"/>
<circle cx="125.1" cy="145.8" r=".17" fill="#00f"/>
<path d="M118.6 144h6.5" fill="none" stroke="#00f" stroke-width=".34"/>
<circle cx="125.1" cy="144" r=".17" fill="#00f"/>
<path d="M121.8 145.8v1.1" fill="none" stroke="#00f" stroke-width=".34"/>
<circle cx="121.8" cy="145.8" r=".17" fill="#00f"/>
<path d="M121.8 139.7v3.6" fill="none" stroke="#f00" stroke-width=".34"/>
<circle cx="121.8" cy="139.7" r=".17" fill="#f00"/>
<path d="M121.8 146.9v3.6" fill="none" stroke="#f00" stroke-width=".34"/>
<circle cx="121.8" cy="150.5" r=".17" fill="#f00"/>
<g fill="#f0f" stroke="#f0f" stroke-width=".34">
<circle cx="179.1" cy="60.6" r=".7"/>
<circle cx="207.8" cy="73.1" r=".7"/>
<circle cx="121.8" cy="134.3" r=".7"/>
<circle cx="252.5" cy="148.7" r=".7"/>
<circle cx="256.1" cy="148.7" r=".7"/>
<circle cx="259.7" cy="148.7" r=".7"/>
<circle cx="266.8" cy="148.7" r=".7"/>
<circle cx="263.3" cy="148.6" r=".69"/>
<circle cx="270.4" cy="148.7" r=".7"/>
<circle cx="121.8" cy="157.6" r=".7"/>
<circle cx="121.8" cy="52" r=".7"/>
<circle cx="121.8" cy="109.3" r=".7"/>
</g>
<text font-size="8.6" x="17.9" y="23">TF CARD</text>
<text font-size="4.6" x="322.4" y="268.6">Shenzhen Xunlong Software Co., Ltd</text>
<g font-size="3.6">
<text x="322.4" y="275.9">Schematic Name:</text>
<text x="358.2" y="275.2">OPi ZERO 3W</text>
<text x="322.4" y="283.1">Page Name:</text>
<text x="358.2" y="282.7">12_TF Card</text>
<text x="322.7" y="289.5">Page Size:</text>
<text x="346.8" y="289.9">A3</text>
<text x="356.4" y="289.5">Sheet:</text>
<text x="370.4" y="289.9">12</text>
<text x="384.3" y="289.9">18</text>
<text x="391.5" y="289.9">Rev:</text>
<text x="404.4" y="290.2">V1.2</text>
</g>
<text font-size="3.5" x="376.8" y="289.8">Of:</text>
<g font-size="3.2">
<text x="93.2" y="52.7">VCC-CARD</text>
<text x="185.5" y="63.5" transform="rotate(-90 185.5 63.5)">3</text>
<text x="191.7" y="65.2">SOT_323</text>
<text x="185.5" y="77.4" transform="rotate(-90 185.5 77.4)">2</text>
<text x="196" y="72.3">1</text>
<text x="125.4" y="79.9">R0402</text>
<text x="175.2" y="85">GND</text>
<text x="266.1" y="85.3" transform="rotate(-90 266.1 85.3)">10</text>
<text x="182.7" y="90.3">GND</text>
<text x="230.4" y="94.2">9</text>
<text x="230.4" y="101.4">2</text>
<text x="230.4" y="97.8">1</text>
<text x="230.4" y="104.9">3</text>
<text x="230.4" y="108.5">4</text>
<text x="230.4" y="112.1">5</text>
<text x="230.4" y="115.7">6</text>
<text x="230.4" y="119.3">7</text>
<text x="230.4" y="122.8">8</text>
<text x="121.1" y="140.8" transform="rotate(-90 121.1 140.8)">1</text>
<text x="139" y="140.8" transform="rotate(-90 139 140.8)">1</text>
<text x="125.4" y="146.2">X5R</text>
<text x="125.4" y="149.8">10V</text>
<text x="143.3" y="146.2">X5R</text>
<text x="143.3" y="149.8">10V</text>
<text x="248.2" y="144.1" transform="rotate(-90 248.2 144.1)">11</text>
<text x="251.8" y="144.1" transform="rotate(-90 251.8 144.1)">12</text>
<text x="255.4" y="144.1" transform="rotate(-90 255.4 144.1)">13</text>
<text x="259" y="144.1" transform="rotate(-90 259 144.1)">14</text>
<text x="262.5" y="144.1" transform="rotate(-90 262.5 144.1)">15</text>
<text x="266.1" y="144.1" transform="rotate(-90 266.1 144.1)">16</text>
<text x="269.7" y="144.1" transform="rotate(-90 269.7 144.1)">17</text>
<text x="273.3" y="144.1" transform="rotate(-90 273.3 144.1)">18</text>
<text x="121.1" y="151.2" transform="rotate(-90 121.1 151.2)">2</text>
<text x="139" y="151.2" transform="rotate(-90 139 151.2)">2</text>
</g>
<g font-size="3.2" fill="#00007f">
<text x="132.6" y="51.3">R50</text>
<text x="143.3" y="51.3">33K</text>
<text x="193.5" y="61.7">Q1</text>
<text x="168.7" y="68.8">CC1</text>
<text x="191.7" y="68.8">2SK3018</text>
<text x="125.4" y="72.8">R51</text>
<text x="125.4" y="76.4">1R</text>
<text x="168" y="72.4">1nF</text>
<text x="231.1" y="83.5">JYS-TF130-021</text>
<text x="241.8" y="79.9">TF</text>
<text x="132.6" y="92.5">R1131 1K</text>
<text x="125.4" y="139">C236</text>
<text x="125.4" y="142.6">100nF</text>
<text x="143.3" y="139">C237</text>
<text x="143.3" y="142.6">10uF</text>
</g>
<g font-size="3.2" fill="#007f00">
<text x="154" y="51.3">R0201</text>
<text x="168.4" y="76">C0201</text>
<text x="154" y="92.5">R0201</text>
</g>
<g font-size="3.2" fill="#f00">
<text x="59.1" y="93.9">9</text>
<text x="68.1" y="93.9">SDC0-DET</text>
<text x="59.1" y="99.3">9</text>
<text x="68.1" y="99.3">SDC0-D2</text>
<text x="59.1" y="106.4">9</text>
<text x="59.1" y="102.9">9</text>
<text x="68.1" y="102.9">SDC0-D3</text>
<text x="68.1" y="106.4">SDC0-CMD</text>
<text x="59.1" y="114">9</text>
<text x="68.1" y="114">SDC0-CLK</text>
<text x="59.1" y="120.8">9</text>
<text x="59.1" y="124.3">9</text>
<text x="68.1" y="120.8">SDC0-D0</text>
<text x="68.1" y="124.3">SDC0-D1</text>
</g>
<g font-size="3.2" fill="#003f7f">
<text x="236.4" y="100">DATA2</text>
<text x="236.4" y="96.4">DET</text>
<text x="268.3" y="99.7" transform="rotate(-90 268.3 99.7)">DET-G</text>
<text x="236.4" y="103.6">CD/DATA3</text>
<text x="236.4" y="107.1">CMD</text>
<text x="236.4" y="110.7">VDD</text>
<text x="236.4" y="114.3">CLK</text>
<text x="236.4" y="117.9">VSS</text>
<text x="236.4" y="121.5">DATA0</text>
<text x="236.4" y="125.1">DATA1</text>
<text x="250.4" y="136.2" transform="rotate(-90 250.4 136.2)">GND1</text>
<text x="254" y="136.2" transform="rotate(-90 254 136.2)">GND2</text>
<text x="257.6" y="136.2" transform="rotate(-90 257.6 136.2)">GND3</text>
<text x="261.2" y="136.2" transform="rotate(-90 261.2 136.2)">GND4</text>
<text x="264.8" y="136.2" transform="rotate(-90 264.8 136.2)">GND5</text>
<text x="268.3" y="136.2" transform="rotate(-90 268.3 136.2)">GND6</text>
<text x="271.9" y="136.2" transform="rotate(-90 271.9 136.2)">GND7</text>
<text x="275.5" y="136.2" transform="rotate(-90 275.5 136.2)">GND8</text>
</g>
<g font-size="3.2" fill="#00f">
<text x="125.4" y="153.4">C0201</text>
<text x="143.3" y="153.4">C0402</text>
</g>
<g font-size="2.6">
<text x="44.8" y="2.8">5</text>
<text x="127.1" y="2.8">4</text>
<text x="209.4" y="2.8">3</text>
<text x="291.7" y="2.8">2</text>
<text x="374" y="2.8">1</text>
<text x="1" y="42">D</text>
<text x="416.1" y="42">D</text>
<text x="1" y="114.2">C</text>
<text x="416.1" y="114.2">C</text>
<text x="1" y="186.4">B</text>
<text x="416.1" y="186.4">B</text>
<text x="1" y="258.5">A</text>
<text x="416.1" y="258.5">A</text>
<text x="44.8" y="295">5</text>
<text x="127.1" y="295">4</text>
<text x="209.4" y="295">3</text>
<text x="291.7" y="295">2</text>
<text x="374" y="295">1</text>
</g>
</svg>
